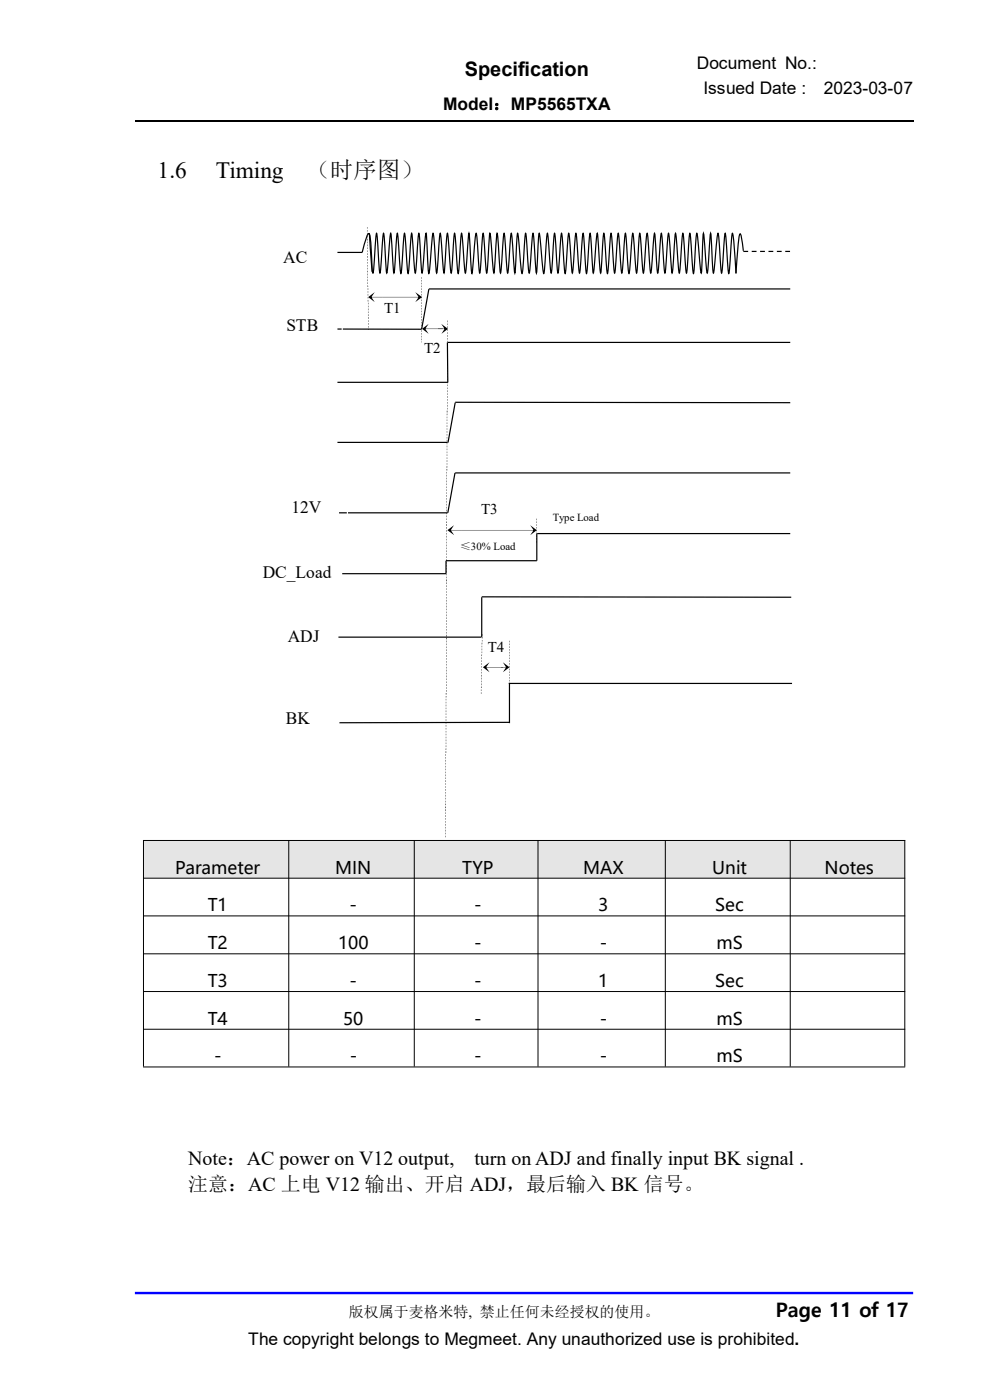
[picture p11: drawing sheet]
<svg xmlns="http://www.w3.org/2000/svg" width="210mm" height="297mm" viewBox="0 0 210 297" stroke-linecap="round" stroke-linejoin="round" font-family="sans-serif">
<path d="M28.6 25.6h165.1" fill="none" stroke="#000" stroke-width=".25"/>
<path d="M79.4 11h63.7v13.8h-63.7z" fill="#fff"/>
<path d="M28.6 274.3h165.1" fill="none" stroke="#00f" stroke-width=".51"/>
<path d="M57.4 50.4h12.3v7.6h-12.3zM58.1 64.8h14.5v7.7h-14.5zM53.1 117.2h23.8v7.7h-23.8zM59.2 103.5h14.5v7.7h-14.5zM58.4 130.7h14.2v10.1h-14.2zM58 148.2h14.5v7.7h-14.5z" fill="none" stroke="#fff" stroke-width=".25"/>
<g fill="none" stroke="#000" stroke-width=".25">
<path d="M71.6 53.6h5.2l1.1-3.6 .3-.5 .2 .2a40.9 40.9 0 0 1 .6 8M78.4 49.5l.4 6.3 .3 2.2 .8-8.5 .7 8.5 .7-8.2 .1-.3 .6 8.5 .9-8.5 .7 8.5 .7-8.5 .7 8.5 .8-8.5 .8 8.5 .7-8.5 .8 8.5 .7-8.2 .1-.3 .6 8.5 .9-8.5 .6 8.5 .9-8.5 .7 8.5 .8-8.5 .7 8.2 .1 .3 .7-8.5 .8 8.5 .7-8.5 .8 8.5 .7-8.5 .8 8.5 .8-8.5 .6 8.5 .9-8.5 .8 8.5 .7-8.5 .8 8.5 .6-8.5 .9 8.5 .7-8.5 .7 8.5 .6-8.2 .1-.3 .8 8.5 .8-8.5 .7 8.5 .6-8.5 .9 8.5 .8-8.5 .8 8.5 .8-8.5 .7 8.5 .6-8.5 1 8.5 .7-8.5 .8 8.5 .7-8.2v-.3l.8 8.5 .7-8.5 .8 8.5 .7-8.5 .8 8.5 .8-8.5 .7 8.5 .1-.3 .7-8.2 .7 8.5 .8-8.5 .7 8.5 .8-8.5 .7 8.5 .7-8.5 .8 8.5 .7-8.5 .8 8.5 .7-8.5 .8 8.5 .1-.3 .7-8.2 .7 8.5 .8-8.5 .8 8.5 .7-8.5 .8 8.5 .8-8.5 .7 8.5 .9-8.5 .6 8.5 .8-8.5 .8 8.5 .7-8.5 .8 8.5 .7-8.5 .8 8.5 .8-8.5v.3l.7 8.2 .7-8.5 .8 8.5 .7-8.5 1 8.5 .4-8.5 .8 8.5 .7-8.5 .6 8.5 1-8.5 .8 8.5 .7-8.5 .8 8.5 .8-8.5 .3 2.1 .4 6.4M157.7 53.2l-.3-2.5-.4-1.1a44.9 44.9 0 0 0-.9 8.4M71.6 69.8h17.9M91 61.3h76.6M91 61.3l-1.5 8.5M94.9 72.6l.1 8.6M95 72.6h72.6M71.6 81.1h23.4M71.6 93.9h23.4M96.6 85.3l71 .1M96.6 85.4l-1.6 8.5"/>
<path d="M71.9 108.8h23.1M96.5 100.3l-1.5 8.5M96.6 100.3h71M113.9 113.2v5.8h-19.3v2.7h-22M114 113.2h53.6M71.8 135.2h30.3M102.2 126.6l65.7 .1M102.2 126.7v8.5M107.9 145h60.1M108 153.2l-36 .1M108.1 145.1v8.3"/>
</g>
<g fill="#000">
<path d="M77.9 48.2v.3zM77.9 48.8v.3zM77.9 49.4v.3zM77.9 50v.4z"/>
<path d="M77.9 50.6l.1 .4h-.1zM77.9 51.3l.1 .3zM77.9 51.9l.1 .3zM77.9 52.5l.1 .3z"/>
<path d="M77.9 53.1l.1 .4zM77.9 53.7l.1 .4zM77.9 54.4h.1v.3zM77.9 54.9l.1 .4z"/>
<path d="M77.9 55.6l.1 .3zM77.9 56.2l.1 .4zM77.9 56.8l.1 .3zM77.9 57.4h.2v.4z"/>
<path d="M78 58l.1 .4zM78 58.7l.1 .3zM78 59.3l.1 .3zM78 59.9l.1 .3z"/>
<path d="M89.4 58.8l.1 .3zM89.4 59.4l.1 .3zM89.4 60l.1 .3zM89.4 60.6l.1 .3zM89.4 61.2l.1 .3zM89.4 61.8l.1 .3zM89.4 62.4l.1 .3zM89.4 62.9l.1 .4zM89.4 63.5l.1 .4zM89.4 64.1l.1 .4zM89.4 64.7l.1 .4zM89.4 65.3l.1 .4zM89.4 65.9l.1 .4zM89.4 66.5l.1 .3zM89.4 67.1l.1 .3zM89.4 67.7l.1 .3zM89.4 68.3l.1 .3zM89.4 68.9l.1 .3zM89.4 69.5l.1 .3zM89.4 70.1l.1 .3zM89.4 70.7l.1 .3zM89.4 71.2l.1 .4zM89.4 71.8l.1 .4zM89.4 72.4l.1 .2z"/>
<path d="M157.7 53.2h1v.3h-1zM159.5 53.2h1v.3h-1zM161.2 53.2h1.1v.3h-1.1zM163 53.2h1v.3h-1zM164.8 53.2h1v.3h-1zM166.6 53.2h1v.3h-1z"/>
<path d="M78 60.5l.1 .4h-.1zM78 61.1l.1 .4zM78 61.8l.1 .3zM78 62.4l.1 .3z"/>
<path d="M78 63l.1 .3zM78 63.6l.1 .4h-.1zM78.1 64.2v.4zM78.1 64.9v.3z"/>
<path d="M78.1 65.4v.4zM78.1 66.1v.3zM78.1 66.7v.4zM78.1 67.3h.1v.3zM78.1 67.9l.1 .4zM78.1 68.5v.4zM78.1 69.2l.1 .3zM78.1 69.8l.1 .2z"/>
<path d="M78.1 63l1.4 1.1-.7-1.1 .7-1zM78.6 63l2.6 .1z"/>
<path d="M88.1 62l1.4 1-1.4 1.1 .7-1.1zM81.2 63l7.8 .1z"/>
<path d="M89.5 69.8l1.4-1.1-.7 1.1 .7 1zM90 69.7l3.9 .1z"/>
<path d="M93.6 68.7l.7 1.1-.7 1 1.4-1zM92.9 69.7l1.6 .1z"/>
<path d="M94.8 95.8l.1 .3zM94.8 95.2l.1 .3zM94.8 94.5l.1 .4zM94.8 93.9l.1 .4zM94.8 93.3l.1 .4zM94.8 92.7l.1 .3zM94.8 92.1l.1 .3zM94.8 91.4l.1 .4zM94.8 90.8l.1 .4zM94.8 90.2l.1 .4zM94.8 89.6l.1 .4zM94.8 89l.1 .3zM94.8 88.4l.1 .3zM94.8 87.8l.1 .3v-.3zM94.8 87.1v.4h.1v-.4zM94.8 86.5l.1 .4zM94.8 85.9l.1 .4zM94.8 85.3l.1 .3zM94.8 84.7l.1 .3zM94.8 84l.1 .4zM94.8 83.4l.1 .4zM94.8 82.8l.1 .4z"/>
<path d="M94.8 82.2l.1 .4zM94.8 81.6l.1 .3zM94.8 81l.1 .3zM94.8 80.3l.1 .4zM94.8 79.7l.1 .4zM94.8 79.1l.1 .4zM94.8 78.5l.1 .4zM94.8 77.9l.1 .3zM94.8 77.3l.1 .3zM94.8 76.6l.1 .4zM94.8 76l.1 .4zM94.8 75.4v.4h.2v-.4zM94.9 74.8l-.1 .3h.2zM94.9 74.2l.1 .3zM94.9 73.6l.1 .3zM94.9 72.9l.1 .4zM94.9 72.3l.1 .4zM94.9 71.7l.1 .4zM94.9 71.1l.1 .4zM94.9 70.5l.1 .3zM94.9 69.9l.1 .3zM94.9 69.2l.1 .4zM94.9 68.6l.1 .4zM94.9 68l.1 .4z"/>
<path d="M94.7 109.3l.1 .4zM94.7 108.8l.1 .3zM94.7 108.1l.1 .4zM94.7 107.5l.1 .4zM94.7 106.9l.1 .3zM94.7 106.3l.1 .3zM94.7 105.7l.1 .3zM94.7 105l.1 .4zM94.7 104.4l.1 .4zM94.7 103.8l.1 .3zM94.7 103.2l.1 .3zM94.7 102.6l.1 .3zM94.7 101.9l.1 .4zM94.7 101.3l.1 .4zM94.7 100.7l.1 .4zM94.7 100.1l.1 .4zM94.7 99.5v.3h.2v-.3zM94.8 98.8l-.1 .4h.2zM94.8 98.3l.1 .3zM94.8 97.6l.1 .4zM94.8 97l.1 .4zM94.8 96.4l.1 .3z"/>
<path d="M94.9 112.5l1.5 1-.8-1 .7-1.1zM95.5 112.4l2.5 .1z"/>
<path d="M112.5 111.4l1.4 1.1-1.4 1 .7-1zM98 112.4l15.4 .1z"/>
<path d="M113.8 110l.1 .4zM113.8 110.6l.1 .4zM113.8 111.2l.1 .3zM113.8 111.8l.1 .3zM113.8 112.4l.1 .3zM113.8 113l.1 .3zM113.8 113.6l.1 .3zM113.8 114.2l.1 .3zM113.8 114.8l.1 .3z"/>
<path d="M94.6 136.5l.1 .4zM94.6 135.9l.1 .4zM94.6 135.3v.3h.1v-.3zM94.7 134.7l-.1 .3h.1zM94.7 134.1v.3zM94.7 133.4v.4zM94.7 132.8v.4zM94.7 132.2v.3zM94.7 131.6v.4zM94.7 131v.3zM94.7 130.3v.4zM94.7 129.8v.3zM94.7 129.1v.4zM94.7 128.5v.4zM94.7 127.9v.3zM94.7 127.3v.3zM94.7 126.7v.3zM94.7 126v.4zM94.7 125.4v.4zM94.7 124.8v.3zM94.7 124.2v.3zM94.7 123.6v.3l.1-.3z"/>
<path d="M94.7 122.9v.4h.1v-.4zM94.7 122.3l.1 .4zM94.7 121.7l.1 .3zM94.7 121.1l.1 .4zM94.7 120.5l.1 .3zM94.7 119.8l.1 .4zM94.7 119.3l.1 .3zM94.7 118.6l.1 .4zM94.7 118l.1 .4zM94.7 117.4l.1 .3zM94.7 116.8l.1 .3zM94.7 116.2l.1 .3zM94.7 115.5l.1 .4zM94.7 114.9l.1 .4zM94.7 114.3l.1 .3zM94.7 113.7l.1 .3zM94.7 113.1l.1 .3zM94.7 112.4l.1 .4zM94.7 111.8l.1 .4v-.4zM94.7 111.2v.3h.1v-.3zM94.7 110.6v.4h.1zM94.7 110l.1 .3z"/>
<path d="M102.2 134.5l.1 .4zM102.2 135.1l.1 .4zM102.2 135.8l.1 .3zM102.2 136.4l.1 .3v-.3zM102.2 137l.1 .3zM102.2 137.6l.1 .4zM102.2 138.2l.1 .4zM102.2 138.9v.3l.1-.3zM102.2 139.4v.4zM102.2 140.1v.3zM102.2 140.7v.4zM102.1 141.3l.1 .3zM102.1 141.9l.1 .4zM102.1 142.5l.1 .4zM102.1 143.2v.3h.1zM102.1 143.8l.1 .3zM102.1 144.4l.1 .3zM102.1 145l.1 .4zM102.1 145.6l-.1 .4h.2zM102 146.3l.1 .3zM102 146.9l.1 .3z"/>
<path d="M108 135.9l.1 .4zM108 136.5l.1 .4zM108 137.1l.1 .4zM108 137.7l.1 .3zM108 138.3l.1 .3zM108 138.9l.1 .3zM108 139.5l.1 .3zM108 140.1l.1 .3zM108 140.7l.1 .3zM108 141.3l.1 .3zM108 141.9l.1 .3zM108 142.5l.1 .3zM108 143l.1 .4zM108 143.6l.1 .4zM108 144.2l.1 .4zM108 144.8l.1 .4zM108 145.4l.1 .4zM108 146l.1 .3zM108 146.6l.1 .3zM108 147.2l.1 .3zM108 147.8l.1 .3zM108 148.4l.1 .2z"/>
<path d="M94.6 150.1l.1 .4zM94.6 149.5l.1 .4zM94.6 148.9l.1 .3zM94.6 148.3l.1 .3zM94.6 147.7l.1 .3v-.3zM94.6 147v.4h.1v-.4zM94.6 146.4l.1 .4zM94.6 145.8l.1 .3zM94.6 145.2l.1 .3zM94.6 144.6l.1 .3zM94.6 143.9l.1 .4zM94.6 143.3l.1 .4zM94.6 142.7l.1 .3zM94.6 142.1l.1 .4zM94.6 141.5l.1 .3zM94.6 140.8l.1 .4zM94.6 140.3l.1 .3zM94.6 139.6l.1 .4zM94.6 139l.1 .4zM94.6 138.4l.1 .3zM94.6 137.8l.1 .3zM94.6 137.2l.1 .3z"/>
<path d="M102.4 141.6l1.4-1.1-.7 1.1 .7 1zM103 141.5l3.7 .1z"/>
<path d="M106.7 140.5l.7 1.1-.7 1 1.4-1zM106.3 141.5l1.2 .1z"/>
<path d="M94.5 177.3l.1 .3zM94.5 176.7l.1 .3zM94.5 176l.1 .4zM94.5 175.4l.1 .4zM94.5 174.8l.1 .4zM94.5 174.2l.1 .3zM94.5 173.6l.1 .3zM94.5 172.9l.1 .4zM94.5 172.3l.1 .4zM94.5 171.7l.1 .4v-.4zM94.5 171.1v.3h.1v-.3zM94.5 170.5v.3h.1zM94.5 169.9l.1 .3zM94.5 169.2l.1 .4zM94.5 168.6l.1 .4zM94.5 168l.1 .4zM94.5 167.4l.1 .4zM94.5 166.8l.1 .3zM94.5 166.2l.1 .3zM94.5 165.5l.1 .4zM94.5 164.9l.1 .4zM94.5 164.3l.1 .4z"/>
<path d="M94.5 163.7l.1 .3zM94.5 163.1l.1 .3zM94.5 162.5l.1 .3zM94.5 161.8l.1 .4zM94.5 161.2l.1 .4zM94.5 160.6l.1 .4zM94.5 160l.1 .4zM94.5 159.4v.3h.2v-.3zM94.6 158.8l-.1 .3h.2zM94.6 158.1l.1 .4zM94.6 157.5l.1 .4zM94.6 156.9l.1 .4zM94.6 156.3l.1 .3zM94.6 155.7l.1 .3zM94.6 155.1l.1 .3zM94.6 154.4l.1 .4zM94.6 153.8l.1 .4zM94.6 153.2l.1 .3zM94.6 152.6l.1 .4zM94.6 152l.1 .3zM94.6 151.3l.1 .4zM94.6 150.7l.1 .4z"/>
</g>
<g fill="#e5e5e5">
<path d="M30.5 178.4h30.7v7.8h-30.7z"/>
<path d="M61.3 178.4h26.5v7.8h-26.5z"/>
<path d="M87.9 178.4h26.2v7.8h-26.2z"/>
<path d="M114.2 178.4h26.9v7.8h-26.9z"/>
<path d="M141.2 178.4h26.4v7.8h-26.4z"/>
<path d="M167.7 178.4h24.2v7.8h-24.2z"/>
</g>
<g fill="none" stroke="#000" stroke-width=".21">
<path d="M30.4 178.3h161.6M30.4 178.2v48.1M61.3 178.2v48.1M87.9 178.2v48.1M114.1 178.2v48.1M141.1 178.2v48.1M167.6 178.2v48.1M191.9 178.2v48.1M30.4 186.3h161.6M30.4 194.3h161.6M30.4 202.4h161.6M30.4 210.4h161.6"/>
<path d="M30.4 218.4h161.6M30.4 226.4h161.6"/>
</g>
<g font-size="5">
<text x="33.4" y="37.8">1.6</text>
<text x="45.8" y="37.8">Timing</text>
<text x="65.1" y="37.8">（时序图）</text>
</g>
<g font-size="4.2">
<text x="98.6" y="16.2">Specification</text>
<text x="39.9" y="247.2">Note：AC power on V12 output,</text>
<text x="100.6" y="247.2">turn on ADJ and finally input BK signal .</text>
<text x="39.9" y="252.7">注意：AC 上电 V12 输出、开启 ADJ，最后输入 BK 信号。</text>
<text x="164.6" y="279.4">Page 11 of 17</text>
</g>
<g font-size="3.7">
<text x="147.8" y="14.7">Document No.:</text>
<text x="94" y="23.2">Model：MP5565TXA</text>
<text x="149.2" y="20">Issued Date :</text>
<text x="174.7" y="20">2023-03-07</text>
<text x="60.1" y="55.8">AC</text>
<text x="60.7" y="70.3">STB</text>
<text x="61.8" y="108.9">12V</text>
<text x="55.8" y="122.6">DC_Load</text>
<text x="61" y="136.1">ADJ</text>
<text x="60.6" y="153.7">BK</text>
<text x="37.2" y="185.3">Parameter</text>
<text x="71.1" y="185.3">MIN</text>
<text x="98" y="185.3">TYP</text>
<text x="123.7" y="185.3">MAX</text>
<text x="151.1" y="185.3">Unit</text>
<text x="174.9" y="185.3">Notes</text>
<text x="44.1" y="193.3">T1</text>
<text x="74.2" y="193.3">-</text>
<text x="100.6" y="193.3">-</text>
<text x="126.9" y="193.3">3</text>
<text x="151.7" y="193.3">Sec</text>
<text x="44.1" y="201.4">T2</text>
<text x="71.7" y="201.4">100</text>
<text x="100.6" y="201.4">-</text>
<text x="127.2" y="201.4">-</text>
<text x="152" y="201.4">mS</text>
<text x="44.1" y="209.4">T3</text>
<text x="74.2" y="209.4">-</text>
<text x="100.6" y="209.4">-</text>
<text x="126.9" y="209.4">1</text>
<text x="151.7" y="209.4">Sec</text>
<text x="44.1" y="217.4">T4</text>
<text x="72.8" y="217.4">50</text>
<text x="100.6" y="217.4">-</text>
<text x="127.2" y="217.4">-</text>
<text x="152" y="217.4">mS</text>
<text x="45.4" y="225.4">-</text>
<text x="74.2" y="225.4">-</text>
<text x="100.6" y="225.4">-</text>
<text x="127.2" y="225.4">-</text>
<text x="152" y="225.4">mS</text>
<text x="52.7" y="285.3">The copyright belongs to Megmeet. Any unauthorized use is prohibited.</text>
</g>
<g font-size="3.2">
<text x="90" y="14.7">010-05-17</text>
<text x="81.5" y="66.5">T1</text>
<text x="90" y="74.8">T2</text>
<text x="102.1" y="109">T3</text>
<text x="103.5" y="138.3">T4</text>
<text x="74" y="279.4">版权属于麦格米特, 禁止任何未经授权的使用。</text>
</g>
<g font-size="2.3">
<text x="117.3" y="110.4">Type Load</text>
<text x="97.6" y="116.7">≤30% Load</text>
</g>
</svg>
